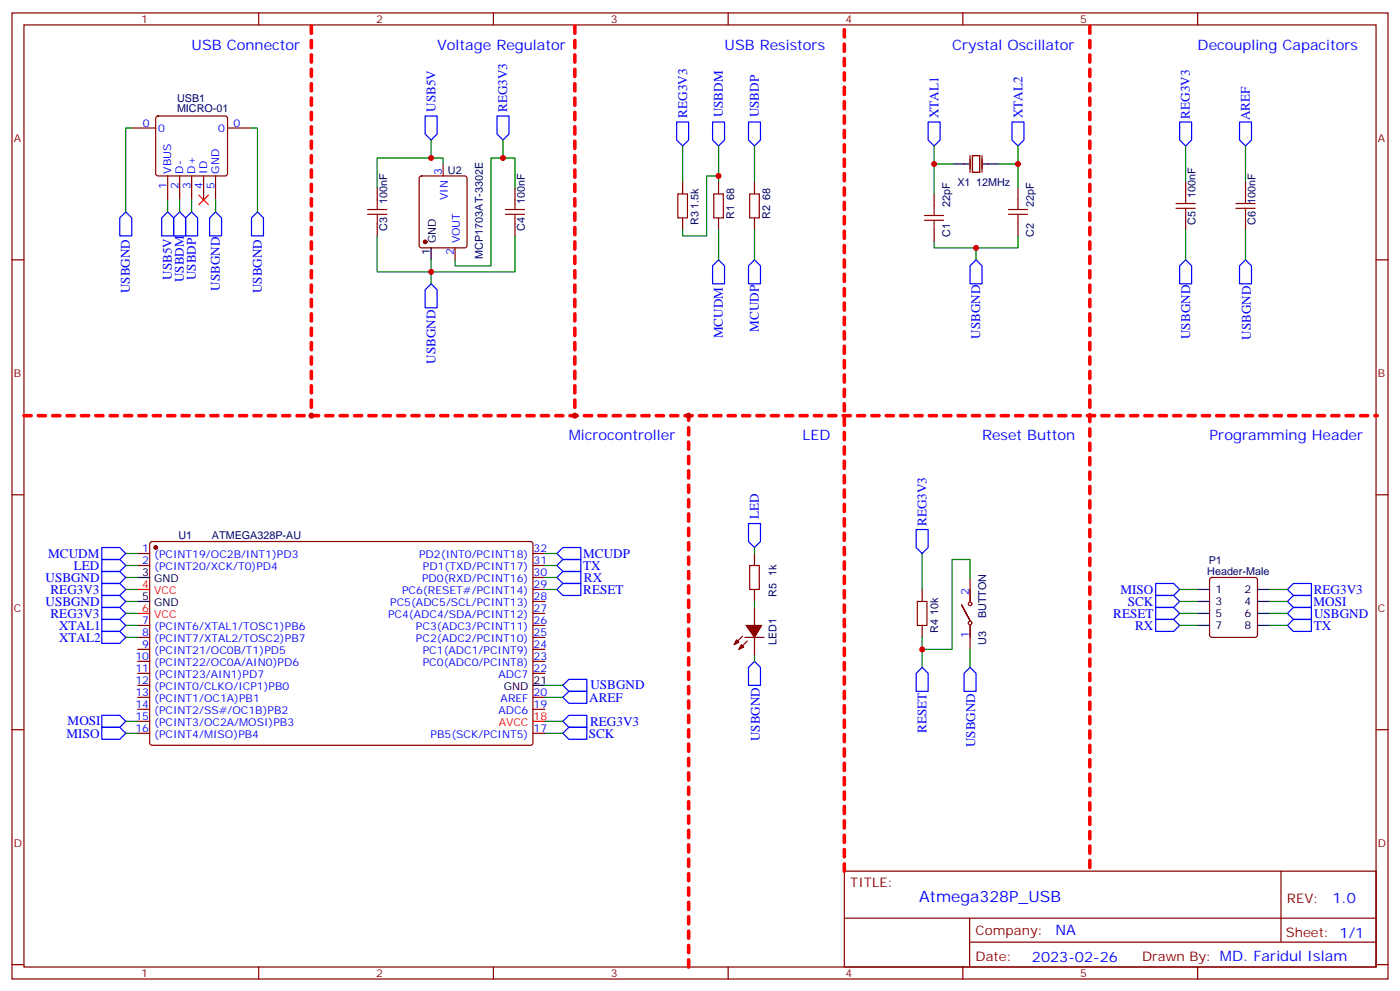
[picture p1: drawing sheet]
<svg xmlns="http://www.w3.org/2000/svg" width="412mm" height="292mm" viewBox="0 0 412 292" stroke-linecap="round" stroke-linejoin="round" font-family="sans-serif">
<g fill="none" stroke="#870000" stroke-width=".35">
<path d="M3.5 3.8h405.4v284.3h-405.4zM7.1 7.3h398.2v277.3h-398.2zM76.2 3.8v3.5M145.3 3.8v3.5M214.5 3.8v3.5M283.6 3.8v3.5M352.8 3.8v3.5M38.8 37.7h7.1M46.1 34.4l.5-.3h19.7l.5 .3 .2 .5v16.2l-.2 .5-.5 .2h-19.7l-.5-.2-.2-.5v-16.2zM67 37.7h7.1M49.4 51.8v7M52.9 51.8v7"/>
<path d="M56.4 51.8v7M60 51.8v7M63.5 51.8v7M111.1 55.3v3.5M123.7 52l.5-.2h12.7l.6 .4 .1 20-.5 .7-12.9 .1-.7-.5v-20zM130.5 48.3v3.5M151.7 55.3v3.5M201.1 53.6v3.5M211.7 53.6v3.5M222.2 53.6v3.5M275.2 57.1v3.5M285.8 45.8v4.9"/>
<path d="M286.5 45.8h2.1v4.9h-2.1zM289.3 45.8v4.9M299.9 55.3v3.5M349.2 53.6v3.5M366.9 53.6v3.5M3.5 76.5h3.6M111.1 65.9v3.5M134.1 73v3.5M151.7 65.9v3.5M201.1 64.1v3.6M211.7 64.1v3.6M222.2 64.1v3.6"/>
<path d="M275.2 67.7v3.5M299.9 65.9v3.5M349.2 64.1v3.6M366.9 64.1v3.6M405.3 76.5h3.6M3.5 145.6h3.6M44.3 159.6l.5-.2h111.8l.4 .7-.1 58.8-.6 .5-111.8-.1-.4-.6v-58.6zM405.3 145.6h3.6M40.6 162.9h3.5M40.6 166.4h3.5M157 162.9h3.5M157 166.4h3.5"/>
<path d="M157 177h3.5M157 173.5h3.5M157 170h3.5M222.2 162.9v3.5M222.2 173.5v3.5M222.2 178.8v5.3M271.6 173.5v3.5M283.3 178.1l2.5 4.6-2.5-4.6M285.8 170v7M356.5 170.2l.5-.2h12.7l.5 .2 .2 .5v16.2l-.2 .5-.5 .2h-12.7l-.5-.2-.2-.5v-16.2zM40.6 184.1h3.5M40.6 187.6h3.5"/>
<path d="M40.6 191.1h3.5M40.6 194.7h3.5M40.6 198.2h3.5M157 184.1h3.5M157 187.6h3.5M157 191.1h3.5M157 194.7h3.5M157 198.2h3.5M157 180.6h3.5M218.7 187.3l-2.4 2.4M219.4 187.6h5.7M220.1 188.7l-2.4 2.4"/>
<path d="M222.2 187.6v5.3M271.6 184.1v3.5M285.8 184.1v7M3.5 214.8h3.6M40.6 201.7h3.5M40.6 205.2h3.5M40.6 208.8h3.5M40.6 212.3h3.5M40.6 215.8h3.5M157 205.2h3.5M157 208.8h3.5M157 215.8h3.5"/>
<path d="M405.3 214.8h3.6M248.7 256.4h156.6v28.2h-156.6zM377.3 256.4v20.9M248.7 270.2h156.5M285.6 277.3h119.6M285.6 270.2v14.2M3.5 283.9h3.6M76.2 284.6v3.5M145.3 284.6v3.5M214.5 284.6v3.5M283.6 284.6v3.5M352.8 284.6v3.5"/>
<path d="M405.3 283.9h3.6"/>
<circle cx="285.7" cy="177.7" r=".53"/>
<circle cx="285.7" cy="183.4" r=".53"/>
</g>
<g fill="#870000" stroke="#870000" stroke-width=".35">
<path d="M219.8 184.1h4.6l-2.2 3.5z"/>
<path d="M217 188.3l.7 .7-1.4 .7z"/>
<path d="M218.4 189.7l.7 .7-1.4 .7z"/>
<circle cx="45.9" cy="161.1" r=".53"/>
<circle cx="125.2" cy="71.2" r=".53"/>
</g>
<g fill="none" stroke="#000" stroke-width=".35">
<path d="M280.5 48.3h4.9M289.6 48.3h5M127 73v3.5M40.6 170h3.5M40.6 177h3.5M352.8 177h3.5M352.8 173.5h3.5M370.4 177h3.5M370.4 173.5h3.5M352.8 180.6h3.5M352.8 184.1h3.5M370.4 180.6h3.5"/>
<path d="M370.4 184.1h3.5M157 201.7h3.5"/>
</g>
<path d="M58.6 57.4l2.8 2.9M61.4 57.4l-2.8 2.9M40.6 173.5h3.5M40.6 180.6h3.5M157 212.3h3.5" fill="none" stroke="#f00" stroke-width=".35"/>
<g fill="none" stroke="#a10000" stroke-width=".35">
<path d="M111.1 58.8v2.9M151.7 58.8v2.9M199.7 57.1h2.8v7h-2.8zM210.3 57.1h2.8v7h-2.8zM220.8 57.1h2.9v7h-2.9zM299.9 58.8v2.9M346.4 59.9h5.7M349.2 57.1v2.8M364.1 59.9h5.6M366.9 57.1v2.8M108.3 63.1h5.6M108.3 61.7h5.6"/>
<path d="M111.1 63.1v2.8M148.9 63.1h5.6M148.9 61.7h5.6M151.7 63.1v2.8M272.3 64.8h5.7M272.3 63.4h5.7M275.2 60.6v2.8M275.2 64.8v2.9M297 63.1h5.7M297 61.7h5.7M299.9 63.1v2.8M346.4 61.3h5.7"/>
<path d="M349.2 61.3v2.8M364.1 61.3h5.6M366.9 61.3v2.8M220.8 166.4h2.9v7.1h-2.9zM270.2 177h2.8v7.1h-2.8z"/>
</g>
<g fill="none" stroke="#00f" stroke-width=".35">
<path d="M125.2 34.1h3.6v5.3l-1.8 1.8-1.8-1.8zM146.4 34.1h3.5v5.3l-1.7 1.8-1.8-1.8zM199.3 35.9h3.5v5.3l-1.7 1.8-1.8-1.8zM209.9 35.9h3.5v5.3l-1.7 1.8-1.8-1.8zM220.5 35.9h3.5v5.3l-1.8 1.8-1.7-1.8zM273.4 35.9h3.5v5.3l-1.7 1.8-1.8-1.8zM298.1 35.9h3.5v5.3l-1.7 1.8-1.8-1.8zM347.5 35.9h3.5v5.3l-1.8 1.8-1.7-1.8zM365.1 35.9h3.6v5.3l-1.8 1.8-1.8-1.8zM37 62.4l1.8 1.7v5.3h-3.5v-5.3zM49.4 62.4l1.8 1.7v5.3h-3.6v-5.3zM52.9 62.4l1.8 1.7v5.3h-3.5v-5.3z"/>
<path d="M54.7 64.1l1.7-1.7 1.8 1.7v5.3h-3.5zM63.5 62.4l1.8 1.7v5.3h-3.6v-5.3zM75.8 62.4l1.8 1.7v5.3h-3.5v-5.3zM211.7 76.5l1.7 1.7v5.3h-3.5v-5.3zM222.2 76.5l1.8 1.7v5.3h-3.5v-5.3zM287.5 76.5l1.8 1.7v5.3h-3.5v-5.3zM349.2 76.5l1.8 1.7v5.3h-3.5v-5.3zM366.9 76.5l1.8 1.7v5.3h-3.6v-5.3zM127 83.5l1.8 1.8v5.3h-3.6v-5.3zM220.5 154.1h3.5v5.3l-1.8 1.7-1.7-1.7zM269.9 155.9h3.5v5.2l-1.8 1.8-1.7-1.8zM30 161.1h5.3l1.7 1.8-1.7 1.8h-5.3z"/>
<path d="M30 168.2h5.3l1.7 1.8-1.7 1.7h-5.3zM30 175.3h5.3l1.7 1.7-1.7 1.8h-5.3zM30 171.7h5.3l1.7 1.8-1.7 1.8h-5.3zM30 178.8h5.3l1.7 1.8-1.7 1.7h-5.3zM30 164.7h5.3l1.7 1.7-1.7 1.8h-5.3zM164 162.9l1.8-1.8h5.3v3.6h-5.3zM164 173.5l1.8-1.8h5.3v3.6h-5.3zM164 170l1.8-1.8h5.3v3.5h-5.3zM165.8 164.7h5.3v3.5h-5.3l-1.8-1.8zM340.4 171.7h5.3l1.8 1.8-1.8 1.8h-5.3zM340.4 175.3h5.3l1.8 1.7-1.8 1.8h-5.3zM340.4 178.8h5.3l1.8 1.8-1.8 1.7h-5.3z"/>
<path d="M379.2 173.5l1.8-1.8h5.3v3.6h-5.3zM379.2 177l1.8-1.7h5.3v3.5h-5.3zM381 178.8h5.3v3.5h-5.3l-1.8-1.7zM30 182.3h5.3l1.7 1.8-1.7 1.7h-5.3zM30 185.8h5.3l1.7 1.8-1.7 1.8h-5.3zM222.2 194.7l1.8 1.7v5.3h-3.5v-5.3zM271.6 196.4l1.8 1.8v5.3h-3.5v-5.3zM285.8 196.4l1.7 1.8v5.3h-3.5v-5.3zM340.4 182.3h5.3l1.8 1.8-1.8 1.7h-5.3zM379.2 184.1l1.8-1.8h5.3v3.5h-5.3zM30 214.1h5.3l1.7 1.7-1.7 1.8h-5.3zM30 210.5h5.3l1.7 1.8-1.7 1.8h-5.3z"/>
<path d="M165.8 201.7l1.8-1.7h5.3v3.5h-5.3zM165.8 212.3l1.8-1.8h5.3v3.6h-5.3zM165.8 215.8l1.8-1.7h5.3v3.5h-5.3zM167.6 203.5h5.3v3.5h-5.3l-1.8-1.8z"/>
</g>
<g fill="none" stroke="#008700" stroke-width=".35">
<path d="M38.8 37.7h-1.8v24.7M74.1 37.7h1.7v24.7M49.4 58.8v3.6M52.9 58.8v3.6M56.4 58.8v3.6M63.5 58.8v3.6M127 41.2v5.3M130.5 48.3v-1.8h-19.4v8.8M148.2 41.2v5.3M151.7 55.3v-8.8h-7.1v31.7h-10.5v-1.7M201.1 43v10.6M211.7 51.8h-3.6v17.6h-7v-1.7"/>
<path d="M211.7 43v10.6M222.2 43v10.6M275.2 43v5.3M280.5 48.3h-5.3v8.8M294.6 48.3h5.3v7M299.9 43v5.3M349.2 43v10.6M366.9 43v10.6M111.1 69.4v10.6h15.9v-3.5M151.7 69.4v10.6h-24.7v3.5M211.7 67.7v8.8M222.2 67.7v8.8"/>
<path d="M287.5 73v3.5M299.9 69.4v3.6h-24.7v-1.8M349.2 67.7v8.8M366.9 67.7v8.8M37 162.9h3.6M37 170h3.6M37 177h3.6M37 173.5h3.6M37 166.4h3.6M160.5 162.9h3.5M160.5 170h3.5M160.5 173.5h3.5"/>
<path d="M160.5 166.4h3.5M222.2 161.1v1.8M222.2 177v1.8M271.6 162.9v10.6M285.8 170v-5.3h-5.3v26.4h-8.9M347.5 177h5.3M347.5 173.5h5.3M373.9 177h5.3M373.9 173.5h5.3M37 180.6h3.6M37 184.1h3.6M37 187.6h3.6"/>
<path d="M222.2 192.9v1.8M271.6 187.6v8.8M285.8 191.1v5.3M347.5 180.6h5.3M347.5 184.1h5.3M373.9 180.6h5.3M373.9 184.1h5.3M37 212.3h3.6M37 215.8h3.6M160.5 201.7h5.3M160.5 212.3h5.3M160.5 205.2h5.3"/>
<path d="M160.5 215.8h5.3"/>
</g>
<path d="M91.7 7.7v114.6M169.3 7.7v114.6M321 7.7v248.7M7.1 122.3h398.6M248.7 256.4v-248.7M202.8 284.6v-162.3" fill="none" stroke="#f00" stroke-width="1.1" stroke-dasharray="2.1 2.1"/>
<g fill="#c00">
<circle cx="127" cy="80" r=".88"/>
<circle cx="127" cy="46.5" r=".88"/>
<circle cx="148.2" cy="46.5" r=".88"/>
<circle cx="275.2" cy="48.3" r=".88"/>
<circle cx="299.9" cy="48.3" r=".88"/>
<circle cx="211.7" cy="51.8" r=".88"/>
<circle cx="287.5" cy="73" r=".88"/>
<circle cx="91.7" cy="122.3" r=".88"/>
<circle cx="169.3" cy="122.3" r=".88"/>
<circle cx="271.6" cy="191.1" r=".88"/>
<circle cx="202.8" cy="122.3" r=".88"/>
</g>
<text font-size="4.6" fill="#00f" x="270.8" y="265.4">Atmega328P_USB</text>
<g font-size="4.2" fill="#00f">
<text x="56.4" y="14.7">USB Connector</text>
<text x="128.8" y="14.7">Voltage Regulator</text>
<text x="213.4" y="14.7">USB Resistors</text>
<text x="280.5" y="14.7">Crystal Oscillator</text>
<text x="352.8" y="14.7">Decoupling Capacitors</text>
<text x="167.6" y="129.4">Microcontroller</text>
<text x="236.4" y="129.4">LED</text>
<text x="289.3" y="129.4">Reset Button</text>
<text x="356.3" y="129.4">Programming Header</text>
<text x="392.5" y="265.7">1.0</text>
<text x="310.9" y="275.2">NA</text>
<text x="304" y="283">2023-02-26</text>
</g>
<g font-size="3.9" fill="#00f">
<text x="128.3" y="33" transform="rotate(-90 128.3 33)">USB5V</text>
<text x="149.4" y="33" transform="rotate(-90 149.4 33)">REG3V3</text>
<text x="202.4" y="34.6" transform="rotate(-90 202.4 34.6)">REG3V3</text>
<text x="212.9" y="34.6" transform="rotate(-90 212.9 34.6)">USBDM</text>
<text x="223.5" y="34.6" transform="rotate(-90 223.5 34.6)">USBDP</text>
<text x="276.5" y="34.8" transform="rotate(-90 276.5 34.8)">XTAL1</text>
<text x="301.2" y="34.8" transform="rotate(-90 301.2 34.8)">XTAL2</text>
<text x="350.5" y="34.9" transform="rotate(-90 350.5 34.9)">REG3V3</text>
<text x="368.1" y="35.3" transform="rotate(-90 368.1 35.3)">AREF</text>
<text x="50.6" y="82.4" transform="rotate(-90 50.6 82.4)">USB5V</text>
<text x="54.1" y="83.1" transform="rotate(-90 54.1 83.1)">USBDM</text>
<text x="57.7" y="82.5" transform="rotate(-90 57.7 82.5)">USBDP</text>
<text x="38.3" y="86.3" transform="rotate(-90 38.3 86.3)">USBGND</text>
<text x="64.8" y="85.6" transform="rotate(-90 64.8 85.6)">USBGND</text>
<text x="77.1" y="86.3" transform="rotate(-90 77.1 86.3)">USBGND</text>
<text x="212.9" y="99.6" transform="rotate(-90 212.9 99.6)">MCUDM</text>
<text x="223.5" y="97.6" transform="rotate(-90 223.5 97.6)">MCUDP</text>
<text x="288.8" y="99.7" transform="rotate(-90 288.8 99.7)">USBGND</text>
<text x="350.6" y="99.8" transform="rotate(-90 350.6 99.8)">USBGND</text>
<text x="368.4" y="100" transform="rotate(-90 368.4 100)">USBGND</text>
<text x="128.3" y="107" transform="rotate(-90 128.3 107)">USBGND</text>
<text x="223.5" y="152.8" transform="rotate(-90 223.5 152.8)">LED</text>
<text x="272.9" y="154.9" transform="rotate(-90 272.9 154.9)">REG3V3</text>
<text x="14.2" y="164.2">MCUDM</text>
<text x="21.8" y="167.7">LED</text>
<text x="171.8" y="167.8">TX</text>
<text x="171.8" y="164.2">MCUDP</text>
<text x="13.4" y="171.2">USBGND</text>
<text x="172" y="171.2">RX</text>
<text x="13.4" y="178.3">USBGND</text>
<text x="14.9" y="174.8">REG3V3</text>
<text x="171.8" y="174.7">RESET</text>
<text x="330.1" y="174.7">MISO</text>
<text x="332.2" y="178.3">SCK</text>
<text x="386.9" y="178.4">MOSI</text>
<text x="387" y="174.8">REG3V3</text>
<text x="14.9" y="181.8">REG3V3</text>
<text x="17.4" y="185.3">XTAL1</text>
<text x="327.9" y="181.8">RESET</text>
<text x="334.4" y="185.3">RX</text>
<text x="387" y="185.4">TX</text>
<text x="387.1" y="181.9">USBGND</text>
<text x="17.4" y="188.9">XTAL2</text>
<text x="173.9" y="202.8">USBGND</text>
<text x="173.6" y="206.6">AREF</text>
<text x="19.9" y="213.5">MOSI</text>
<text x="173.8" y="213.6">REG3V3</text>
<text x="272.9" y="215.7" transform="rotate(-90 272.9 215.7)">RESET</text>
<text x="19.6" y="217.1">MISO</text>
<text x="173.4" y="217.2">SCK</text>
<text x="223.8" y="218.2" transform="rotate(-90 223.8 218.2)">USBGND</text>
<text x="287.3" y="219.9" transform="rotate(-90 287.3 219.9)">USBGND</text>
</g>
<g font-size="3.9" fill="#800">
<text x="250.5" y="261">TITLE:</text>
<text x="379.1" y="265.7">REV:</text>
<text x="287.4" y="275.2">Company:</text>
<text x="378.7" y="275.8">Sheet: 1/1</text>
<text x="287.4" y="282.9">Date:</text>
<text x="336.4" y="282.9">Drawn By: MD. Faridul Islam</text>
</g>
<g font-size="3.2" fill="#800">
<text x="41.6" y="6.8">1</text>
<text x="110.8" y="6.8">2</text>
<text x="179.9" y="6.8">3</text>
<text x="249.1" y="6.8">4</text>
<text x="318.2" y="6.8">5</text>
<text x="4.1" y="41.9">A</text>
<text x="405.9" y="41.9">A</text>
<text x="4.1" y="111.1">B</text>
<text x="405.9" y="111.1">B</text>
<text x="4.1" y="180.2">C</text>
<text x="405.9" y="180.2">C</text>
<text x="4.1" y="249.3">D</text>
<text x="405.9" y="249.3">D</text>
<text x="41.6" y="287.6">1</text>
<text x="110.8" y="287.6">2</text>
<text x="179.9" y="287.6">3</text>
<text x="249.1" y="287.6">4</text>
<text x="318.2" y="287.6">5</text>
</g>
<g font-size="3.2" fill="#000080">
<text x="52.1" y="29.9">USB1</text>
<text x="52.1" y="33.1">MICRO-01</text>
<text x="132" y="51.2">U2</text>
<text x="114" y="60" transform="rotate(-90 114 60)">100nF</text>
<text x="154.6" y="60" transform="rotate(-90 154.6 60)">100nF</text>
<text x="216.3" y="58.9" transform="rotate(-90 216.3 58.9)">68</text>
<text x="226.9" y="58.9" transform="rotate(-90 226.9 58.9)">68</text>
<text x="282" y="54.7">X1</text>
<text x="287.6" y="54.7">12MHz</text>
<text x="352.2" y="58.2" transform="rotate(-90 352.2 58.2)">100nF</text>
<text x="369.8" y="60" transform="rotate(-90 369.8 60)">100nF</text>
<text x="205.8" y="61.4" transform="rotate(-90 205.8 61.4)">1.5k</text>
<text x="216.3" y="64.5" transform="rotate(-90 216.3 64.5)">R1</text>
<text x="226.9" y="64.5" transform="rotate(-90 226.9 64.5)">R2</text>
<text x="279.9" y="60.8" transform="rotate(-90 279.9 60.8)">22pF</text>
<text x="304.6" y="60.8" transform="rotate(-90 304.6 60.8)">22pF</text>
<text x="114" y="68" transform="rotate(-90 114 68)">C3</text>
<text x="154.6" y="68" transform="rotate(-90 154.6 68)">C4</text>
<text x="205.8" y="66.2" transform="rotate(-90 205.8 66.2)">R3</text>
<text x="279.9" y="69.8" transform="rotate(-90 279.9 69.8)">C1</text>
<text x="304.6" y="69.8" transform="rotate(-90 304.6 69.8)">C2</text>
<text x="352.2" y="66.2" transform="rotate(-90 352.2 66.2)">C5</text>
<text x="369.8" y="66.2" transform="rotate(-90 369.8 66.2)">C6</text>
<text x="142.3" y="76.1" transform="rotate(-90 142.3 76.1)">MCP1703AT-3302E</text>
<text x="52.6" y="158.8">U1</text>
<text x="62.4" y="158.8">ATMEGA328P-AU</text>
<text x="356.1" y="165.9">P1</text>
<text x="228.7" y="169.4" transform="rotate(-90 228.7 169.4)">1k</text>
<text x="355.6" y="169.4">Header-Male</text>
<text x="228.7" y="175.7" transform="rotate(-90 228.7 175.7)">R5</text>
<text x="276.3" y="180.9" transform="rotate(-90 276.3 180.9)">10k</text>
<text x="290.4" y="182" transform="rotate(-90 290.4 182)">BUTTON</text>
<text x="228.7" y="190" transform="rotate(-90 228.7 190)">LED1</text>
<text x="276.3" y="186.2" transform="rotate(-90 276.3 186.2)">R4</text>
<text x="290.5" y="189.7" transform="rotate(-90 290.5 189.7)">U3</text>
</g>
<g font-size="3.2" fill="#00f">
<text x="42.1" y="37.3">0</text>
<text x="46.6" y="38.7">0</text>
<text x="64.3" y="38.7">0</text>
<text x="68.8" y="37.3">0</text>
<text x="50.4" y="51.1" transform="rotate(-90 50.4 51.1)">VBUS</text>
<text x="54" y="51.1" transform="rotate(-90 54 51.1)">D-</text>
<text x="57.5" y="51.1" transform="rotate(-90 57.5 51.1)">D+</text>
<text x="61" y="51.1" transform="rotate(-90 61 51.1)">ID</text>
<text x="64.6" y="51.1" transform="rotate(-90 64.6 51.1)">GND</text>
<text x="130.2" y="51.6" transform="rotate(-90 130.2 51.6)">3</text>
<text x="49" y="55.6" transform="rotate(-90 49 55.6)">1</text>
<text x="52.6" y="55.6" transform="rotate(-90 52.6 55.6)">2</text>
<text x="56.1" y="55.6" transform="rotate(-90 56.1 55.6)">3</text>
<text x="59.6" y="55.6" transform="rotate(-90 59.6 55.6)">4</text>
<text x="63.1" y="55.6" transform="rotate(-90 63.1 55.6)">5</text>
<text x="131.9" y="59" transform="rotate(-90 131.9 59)">VIN</text>
<text x="135.5" y="71.6" transform="rotate(-90 135.5 71.6)">VOUT</text>
<text x="133.7" y="75.1" transform="rotate(-90 133.7 75.1)">2</text>
<text x="41.9" y="162.6">1</text>
<text x="41.9" y="166.1">2</text>
<text x="45.4" y="164.3">(PCINT19/OC2B/INT1)PD3</text>
<text x="45.4" y="167.9">(PCINT20/XCK/T0)PD4</text>
<text x="123.5" y="164.3">PD2(INT0/PCINT18)</text>
<text x="124.6" y="167.9">PD1(TXD/PCINT17)</text>
<text x="157.2" y="166.1">31</text>
<text x="157.2" y="162.6">32</text>
<text x="124.3" y="171.4">PD0(RXD/PCINT16)</text>
<text x="157.2" y="173.1">29</text>
<text x="157.2" y="169.6">30</text>
<text x="114.9" y="178.4">PC5(ADC5/SCL/PCINT13)</text>
<text x="118.4" y="174.9">PC6(RESET#/PCINT14)</text>
<text x="157.2" y="176.7">28</text>
<text x="285.4" y="175.3" transform="rotate(-90 285.4 175.3)">2</text>
<text x="41.9" y="183.7">7</text>
<text x="45.4" y="185.5">(PCINT6/XTAL1/TOSC1)PB6</text>
<text x="114.3" y="182">PC4(ADC4/SDA/PCINT12)</text>
<text x="122.5" y="185.5">PC3(ADC3/PCINT11)</text>
<text x="157.2" y="183.7">26</text>
<text x="157.2" y="180.2">27</text>
<text x="41.9" y="187.3">8</text>
<text x="41.9" y="190.8">9</text>
<text x="45.4" y="189">(PCINT7/XTAL2/TOSC2)PB7</text>
<text x="122.5" y="189">PC2(ADC2/PCINT10)</text>
<text x="157.2" y="190.8">24</text>
<text x="157.2" y="187.3">25</text>
<text x="285.4" y="187.9" transform="rotate(-90 285.4 187.9)">1</text>
<text x="39.9" y="194.3">10</text>
<text x="39.9" y="197.8">11</text>
<text x="45.4" y="192.5">(PCINT21/OC0B/T1)PD5</text>
<text x="45.4" y="196.1">(PCINT22/OC0A/AIN0)PD6</text>
<text x="124.6" y="196.1">PC0(ADC0/PCINT8)</text>
<text x="124.6" y="192.5">PC1(ADC1/PCINT9)</text>
<text x="157.2" y="197.8">22</text>
<text x="157.2" y="194.3">23</text>
<text x="39.9" y="201.4">12</text>
<text x="45.4" y="199.6">(PCINT23/AIN1)PD7</text>
<text x="45.4" y="203.1">(PCINT0/CLKO/ICP1)PB0</text>
<text x="146.8" y="199.6">ADC7</text>
<text x="39.9" y="204.9">13</text>
<text x="39.9" y="208.4">14</text>
<text x="45.4" y="206.7">(PCINT1/OC1A)PB1</text>
<text x="147.5" y="206.7">AREF</text>
<text x="157.2" y="208.4">19</text>
<text x="157.2" y="204.9">20</text>
<text x="39.9" y="211.9">15</text>
<text x="39.9" y="215.5">16</text>
<text x="45.4" y="210.2">(PCINT2/SS#/OC1B)PB2</text>
<text x="45.4" y="213.7">(PCINT3/OC2A/MOSI)PB3</text>
<text x="146.8" y="210.2">ADC6</text>
<text x="157.2" y="215.5">17</text>
<text x="45.4" y="217.2">(PCINT4/MISO)PB4</text>
<text x="126.9" y="217.2">PB5(SCK/PCINT5)</text>
</g>
<g font-size="3.2">
<text x="128.4" y="71.6" transform="rotate(-90 128.4 71.6)">GND</text>
<text x="126.6" y="75.1" transform="rotate(-90 126.6 75.1)">1</text>
<text x="41.9" y="169.6">3</text>
<text x="45.4" y="171.4">GND</text>
<text x="41.9" y="176.7">5</text>
<text x="45.4" y="178.4">GND</text>
<text x="358.1" y="174.6">1</text>
<text x="358.1" y="178.1">3</text>
<text x="366.6" y="174.6">2</text>
<text x="366.6" y="178.1">4</text>
<text x="358.1" y="181.6">5</text>
<text x="358.1" y="185.1">7</text>
<text x="366.6" y="181.6">6</text>
<text x="366.6" y="185.1">8</text>
<text x="148.4" y="203.1">GND</text>
<text x="157.2" y="201.4">21</text>
</g>
<g font-size="3.2" fill="#f00">
<text x="41.9" y="173.1">4</text>
<text x="45.4" y="174.9">VCC</text>
<text x="41.9" y="180.2">6</text>
<text x="45.4" y="182">VCC</text>
<text x="146.9" y="213.7">AVCC</text>
<text x="157.2" y="211.9">18</text>
</g>
</svg>
